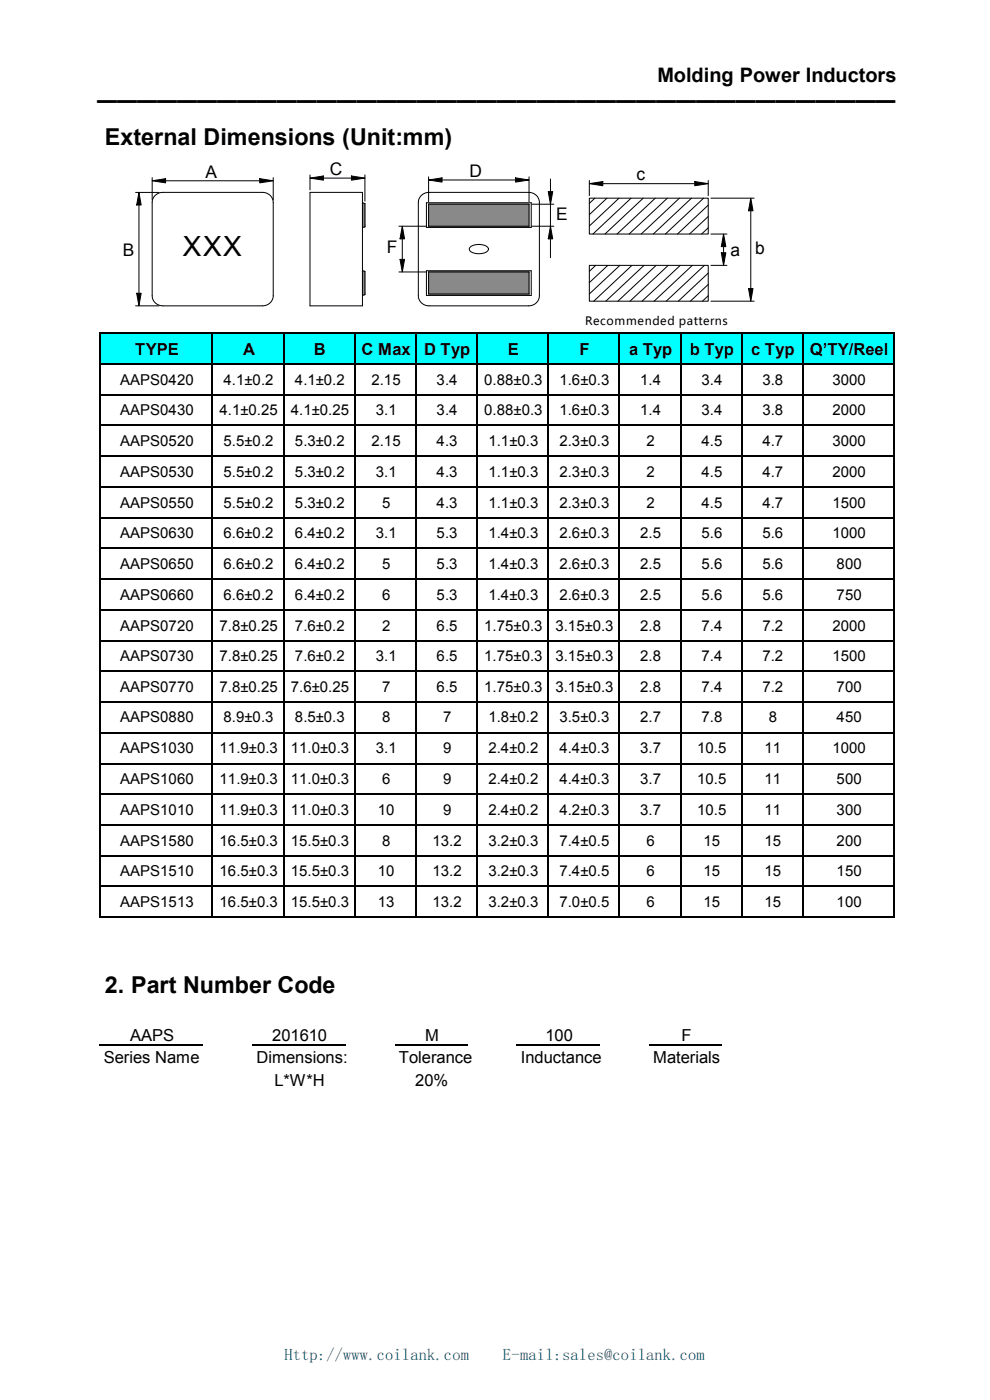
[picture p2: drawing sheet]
<svg xmlns="http://www.w3.org/2000/svg" width="210mm" height="297mm" viewBox="0 0 210 297" stroke-linecap="round" stroke-linejoin="round" font-family="sans-serif">
<g fill="#0ff">
<path d="M21.4 70.8h23.8v6.6h-23.8z" fill-rule="evenodd"/>
<path d="M45.2 70.8h15.1v6.6h-15.1z" fill-rule="evenodd"/>
<path d="M60.3 70.8h15.1v6.6h-15.1z" fill-rule="evenodd"/>
<path d="M75.4 70.8h13v6.6h-13z" fill-rule="evenodd"/>
<path d="M88.3 70.8h13v6.6h-13z" fill-rule="evenodd"/>
<path d="M101.3 70.8h15.2v6.6h-15.2z" fill-rule="evenodd"/>
<path d="M116.4 70.8h15.2v6.6h-15.2z" fill-rule="evenodd"/>
<path d="M131.5 70.8h13v6.6h-13z" fill-rule="evenodd"/>
<path d="M144.5 70.8h13v6.6h-13z" fill-rule="evenodd"/>
<path d="M157.4 70.8h13v6.6h-13z" fill-rule="evenodd"/>
<path d="M170.4 70.8h19.5v6.6h-19.5z" fill-rule="evenodd"/>
</g>
<g fill="none" stroke="#000" stroke-width=".34">
<path d="M21.1 70.7h168.8M21.1 77.2h168.8M21.3 70.5v124.2M45 70.5v124.2M60.2 70.5v124.2M75.3 70.5v124.2M88.2 70.5v124.2M101.2 70.5v124.2M116.3 70.5v124.2M131.4 70.5v124.2M144.4 70.5v124.2M157.3 70.5v124.2"/>
<path d="M170.3 70.5v124.2M189.7 70.5v124.2M21.1 83.7h168.8M21.1 90.3h168.8M21.1 96.8h168.8M21.1 103.3h168.8M21.1 109.8h168.8M21.1 116.3h168.8M21.1 122.9h168.8M21.1 129.4h168.8M21.1 135.9h168.8M21.1 142.4h168.8"/>
<path d="M21.1 148.9h168.8M21.1 155.4h168.8M21.1 162h168.8M21.1 168.5h168.8M21.1 175h168.8M21.1 181.5h168.8M21.1 188h168.8M21.1 194.6h168.8M21.1 221.7h22M53.5 221.7h19.8M83.7 221.7h15.5M109.6 221.7h17.7"/>
<path d="M137.7 221.7h15.5"/>
</g>
<path d="M32.8 41.5l.8-.5 1-.2h21.1a2.22 2.22 0 0 1 2.3 2.1v19.8a2.22 2.22 0 0 1-2.3 2.2h-21.1a2.2 2.2 0 0 1-2.3-2.2v-19.8l.1-.6zM76.9 40.8h-11.1v24.1h11.1" fill="none" stroke="#000" stroke-width=".21"/>
<path d="M76.9 43l.5 .2h-.5z" fill="#898989"/>
<path d="M76.9 43l.5 .2h-.5z" fill="none" stroke="#898989" stroke-width=".21"/>
<path d="M76.9 43.2l.5 4.9h-.5z" fill="#898989"/>
<path d="M76.9 43.2l.5 4.9h-.5z" fill="none" stroke="#898989" stroke-width=".21"/>
<path d="M76.9 43.2h.5v4.9z" fill="#898989"/>
<path d="M76.9 43.2h.5v4.9z" fill="none" stroke="#898989" stroke-width=".21"/>
<path d="M76.9 48.1h.5l-.5 .1z" fill="#898989"/>
<path d="M76.9 48.1h.5l-.5 .1z" fill="none" stroke="#898989" stroke-width=".21"/>
<path d="M76.9 57.4l.5 .2h-.5z" fill="#898989"/>
<path d="M76.9 57.4l.5 .2h-.5z" fill="none" stroke="#898989" stroke-width=".21"/>
<path d="M76.9 57.6l.5 4.9h-.5z" fill="#898989"/>
<path d="M76.9 57.6l.5 4.9h-.5z" fill="none" stroke="#898989" stroke-width=".21"/>
<path d="M76.9 57.6h.5v4.9z" fill="#898989"/>
<path d="M76.9 57.6h.5v4.9z" fill="none" stroke="#898989" stroke-width=".21"/>
<path d="M76.9 62.5h.5l-.5 .2z" fill="#898989"/>
<path d="M90.9 43.3h21.3h-21.3M90.9 43.3h21.3M76.9 62.5h.5l-.5 .2z" fill="none" stroke="#898989" stroke-width=".21"/>
<path d="M76.9 40.8v24.1M76.9 43l.5 .2v4.9l-.5 .1M76.9 57.4l.5 .2v4.9l-.5 .2M89.3 41.5l.8-.5 .9-.2h21.1a2.22 2.22 0 0 1 2.3 2.1v19.8a2.2 2.2 0 0 1-2.3 2.2h-21.1a2.22 2.22 0 0 1-2.3-2.2v-19.8l.1-.6z" fill="none" stroke="#000" stroke-width=".21"/>
<path d="M90.9 43.3l21.3 4.7h-21.3z" fill="#898989"/>
<path d="M90.9 43.3l21.3 4.7h-21.3z" fill="none" stroke="#898989" stroke-width=".21"/>
<path d="M90.9 43.3h21.3v4.7z" fill="#898989"/>
<path d="M90.9 43.3h21.3v4.7zM90.9 48h21.3h-21.3M90.9 57.7h21.3h-21.3M90.9 48h21.3M90.9 57.7h21.3" fill="none" stroke="#898989" stroke-width=".21"/>
<path d="M90.9 57.7l21.3 4.7h-21.3z" fill="#898989"/>
<path d="M90.9 57.7l21.3 4.7h-21.3z" fill="none" stroke="#898989" stroke-width=".21"/>
<path d="M90.9 57.7h21.3v4.7z" fill="#898989"/>
<path d="M90.9 57.7h21.3v4.7zM90.9 62.4h21.3h-21.3M90.9 62.4h21.3" fill="none" stroke="#898989" stroke-width=".21"/>
<g fill="none" stroke="#000" stroke-width=".21">
<path d="M32.3 38.4l2.8-.5v.9zM32.3 37.7v4.7M35.1 38.4h20M55.1 37.9l2.9 .5-2.9 .4zM58 37.7v4.7M65.8 37.8l2.8-.5v.9zM65.8 37.1v3.2M68.6 37.8h5.9M74.5 37.3l2.9 .5-2.9 .4zM77.4 37.1v5.6M90.9 38.2l2.9-.5v.9zM90.9 37.5v5.3"/>
<path d="M93.8 38.2h15.6M109.4 37.7l2.8 .5-2.8 .4zM112.2 37.5v5.3M116.8 38v2.7M125 39l2.9-.5v.9zM125 38.3v3.2M127.9 39h19.5M147.4 38.5l2.8 .5-2.8 .4zM150.2 38.3v3.2M28.8 40.8h4.9M29.5 40.8l.4 2.7h-.9zM29.5 43.5v18.7"/>
<path d="M84.6 48h5.7M84.6 57.7h5.7M84.9 55h.9l-.5 2.7zM85.3 48l.5 2.7h-.9zM85.3 50.7v4.3M90.5 43h22.2v5.2h-22.2zM90.5 57.4h22.2v5.3h-22.2zM90.9 43.3h21.3v4.7h-21.3zM90.9 57.7h21.3v4.7h-21.3zM99.8 52.4a3.2 3.2 0 0 1 3.7 .2 .99 .99 0 0 1-1.1 1.1 2.57 2.57 0 0 1-2.9-.8zM112.8 43.3h4.7M112.8 48h4.7"/>
<path d="M116.3 40.7h.9l-.4 2.6zM116.8 48l.4 2.7h-.9zM116.8 43.3v4.7M116.8 50.7v4M125 42h25.2v7.6h-25.2zM125 56.3h25.2v7.6h-25.2zM126.2 42l-1.2 1.1M126.4 56.3l-1.4 1.3M128.7 42l-3.7 3.5M128.9 56.3l-3.9 3.7M131.3 42l-6.3 5.9M131.5 56.3l-6.5 6.1"/>
<path d="M133.9 42l-8.1 7.6M134 56.3l-8.1 7.6M136.4 42l-8.1 7.6M136.6 56.3l-8.1 7.6M139 42l-8.1 7.6M139.2 56.3l-8.1 7.6M141.6 42l-8.2 7.6M141.7 56.3l-8.1 7.6M144.1 42l-8.1 7.6M144.3 56.3l-8.1 7.6M146.7 42l-8.1 7.6M146.9 56.3l-8.2 7.6"/>
<path d="M149.2 42l-8.1 7.6M149.4 56.3l-8.1 7.6M150.2 43.5l-6.5 6.1M150.2 45.9l-3.9 3.7M150.2 48.3l-1.4 1.3M150.2 57.9l-6.3 6M150.8 49.6h3.4M150.8 56.3h3.4M150.8 42h9.2M153 53.6h1l-.5 2.7zM153.5 49.6l.5 2.7h-1zM153.5 52.3v1.3"/>
<path d="M159.3 42l.4 2.7h-.9zM159.3 44.7v16.5M28.8 64.9h4.9M29 62.2h.9l-.4 2.7zM150.2 60.3l-3.8 3.6M150.2 62.7l-1.2 1.2M150.8 63.9h9.2M158.8 61.2h.9l-.4 2.7z"/>
</g>
<g fill="#000">
<path d="M32.3 38.4l2.8-.5v.9zM55.1 37.9l2.9 .5-2.9 .4zM65.8 37.8l2.8-.5v.9zM74.5 37.3l2.9 .5-2.9 .4zM90.9 38.2l2.9-.5v.9zM109.4 37.7l2.8 .5-2.8 .4zM125 39l2.9-.5v.9zM147.4 38.5l2.8 .5-2.8 .4zM29.5 40.8l.4 2.7h-.9zM85.3 48l.5 2.7h-.9zM84.9 55h.9l-.5 2.7zM116.3 40.7h.9l-.4 2.6z"/>
<path d="M116.8 48l.4 2.7h-.9zM153.5 49.6l.5 2.7h-1zM153 53.6h1l-.5 2.7zM159.3 42l.4 2.7h-.9zM29 62.2h.9l-.4 2.7zM158.8 61.2h.9l-.4 2.7z"/>
</g>
<text font-size="5.9" x="38.8" y="54.3">XXX</text>
<g font-size="4.9">
<text x="22.3" y="30.8">External Dimensions (Unit:mm)</text>
<text x="22.3" y="210.7">2. Part Number Code</text>
</g>
<g font-size="4.2">
<text x="139.4" y="17.5">Molding Power Inductors</text>
<text x="20.6" y="22.8">————————————————————————————————————————</text>
</g>
<g font-size="3.7">
<text x="43.6" y="37.8">A</text>
<text x="69.9" y="37.2">C</text>
<text x="99.6" y="37.5">D</text>
<text x="135" y="38.3">c</text>
<text x="117.9" y="46.8">E</text>
<text x="82" y="53.6">F</text>
<text x="160.2" y="53.8">b</text>
<text x="26" y="54.3">B</text>
<text x="154.9" y="54.2">a</text>
</g>
<g font-size="3.5">
<text x="28.7" y="75.2">TYPE</text>
<text x="51.6" y="75.2">A</text>
<text x="66.6" y="75.2">B</text>
<text x="76.7" y="75.2">C Max</text>
<text x="90" y="75.2">D Typ</text>
<text x="107.7" y="75.2">E</text>
<text x="122.9" y="75.2">F</text>
<text x="133.4" y="75.2">a Typ</text>
<text x="146.3" y="75.2">b Typ</text>
<text x="159.3" y="75.2">c Typ</text>
<text x="171.8" y="75.2">Q’TY/Reel</text>
<text x="27.6" y="220.8">AAPS</text>
<text x="57.7" y="220.8">201610</text>
<text x="90.2" y="220.8">M</text>
<text x="115.7" y="220.8">100</text>
<text x="144.5" y="220.8">F</text>
<text x="22" y="225.6">Series Name</text>
<text x="54.4" y="225.6">Dimensions:</text>
<text x="84.6" y="225.6">Tolerance</text>
<text x="110.5" y="225.6">Inductance</text>
<text x="138.6" y="225.6">Materials</text>
<text x="58.2" y="230.4">L*W*H</text>
<text x="88.1" y="230.4">20%</text>
</g>
<g font-size="3.5" fill="#0419bc">
<text x="60.3" y="288.4">Http://www.coilank.com</text>
<text x="106.6" y="288.4">E-mail:sales@coilank.com</text>
</g>
<g font-size="3.2">
<text x="25.5" y="81.6">AAPS0420</text>
<text x="47.4" y="81.6">4.1±0.2</text>
<text x="62.6" y="81.6">4.1±0.2</text>
<text x="78.8" y="81.6">2.15</text>
<text x="92.6" y="81.6">3.4</text>
<text x="102.7" y="81.6">0.88±0.3</text>
<text x="118.7" y="81.6">1.6±0.3</text>
<text x="135.8" y="81.6">1.4</text>
<text x="148.8" y="81.6">3.4</text>
<text x="161.7" y="81.6">3.8</text>
<text x="176.6" y="81.6">3000</text>
<text x="25.5" y="88.1">AAPS0430</text>
<text x="46.6" y="88.1">4.1±0.25</text>
<text x="61.7" y="88.1">4.1±0.25</text>
<text x="79.7" y="88.1">3.1</text>
<text x="92.6" y="88.1">3.4</text>
<text x="102.7" y="88.1">0.88±0.3</text>
<text x="118.7" y="88.1">1.6±0.3</text>
<text x="135.8" y="88.1">1.4</text>
<text x="148.8" y="88.1">3.4</text>
<text x="161.7" y="88.1">3.8</text>
<text x="176.6" y="88.1">2000</text>
<text x="25.5" y="94.6">AAPS0520</text>
<text x="47.4" y="94.6">5.5±0.2</text>
<text x="62.6" y="94.6">5.3±0.2</text>
<text x="78.8" y="94.6">2.15</text>
<text x="92.6" y="94.6">4.3</text>
<text x="103.6" y="94.6">1.1±0.3</text>
<text x="118.7" y="94.6">2.3±0.3</text>
<text x="137.2" y="94.6">2</text>
<text x="148.8" y="94.6">4.5</text>
<text x="161.7" y="94.6">4.7</text>
<text x="176.6" y="94.6">3000</text>
<text x="25.5" y="101.2">AAPS0530</text>
<text x="47.4" y="101.2">5.5±0.2</text>
<text x="62.6" y="101.2">5.3±0.2</text>
<text x="79.7" y="101.2">3.1</text>
<text x="92.6" y="101.2">4.3</text>
<text x="103.6" y="101.2">1.1±0.3</text>
<text x="118.7" y="101.2">2.3±0.3</text>
<text x="137.2" y="101.2">2</text>
<text x="148.8" y="101.2">4.5</text>
<text x="161.7" y="101.2">4.7</text>
<text x="176.6" y="101.2">2000</text>
<text x="25.5" y="107.7">AAPS0550</text>
<text x="47.4" y="107.7">5.5±0.2</text>
<text x="62.6" y="107.7">5.3±0.2</text>
<text x="81" y="107.7">5</text>
<text x="92.6" y="107.7">4.3</text>
<text x="103.6" y="107.7">1.1±0.3</text>
<text x="118.7" y="107.7">2.3±0.3</text>
<text x="137.2" y="107.7">2</text>
<text x="148.8" y="107.7">4.5</text>
<text x="161.7" y="107.7">4.7</text>
<text x="176.6" y="107.7">1500</text>
<text x="25.5" y="114.2">AAPS0630</text>
<text x="47.4" y="114.2">6.6±0.2</text>
<text x="62.6" y="114.2">6.4±0.2</text>
<text x="79.7" y="114.2">3.1</text>
<text x="92.6" y="114.2">5.3</text>
<text x="103.6" y="114.2">1.4±0.3</text>
<text x="118.7" y="114.2">2.6±0.3</text>
<text x="135.8" y="114.2">2.5</text>
<text x="148.8" y="114.2">5.6</text>
<text x="161.7" y="114.2">5.6</text>
<text x="176.6" y="114.2">1000</text>
<text x="25.5" y="120.7">AAPS0650</text>
<text x="47.4" y="120.7">6.6±0.2</text>
<text x="62.6" y="120.7">6.4±0.2</text>
<text x="81" y="120.7">5</text>
<text x="92.6" y="120.7">5.3</text>
<text x="103.6" y="120.7">1.4±0.3</text>
<text x="118.7" y="120.7">2.6±0.3</text>
<text x="135.8" y="120.7">2.5</text>
<text x="148.8" y="120.7">5.6</text>
<text x="161.7" y="120.7">5.6</text>
<text x="177.5" y="120.7">800</text>
<text x="25.5" y="127.2">AAPS0660</text>
<text x="47.4" y="127.2">6.6±0.2</text>
<text x="62.6" y="127.2">6.4±0.2</text>
<text x="81" y="127.2">6</text>
<text x="92.6" y="127.2">5.3</text>
<text x="103.6" y="127.2">1.4±0.3</text>
<text x="118.7" y="127.2">2.6±0.3</text>
<text x="135.8" y="127.2">2.5</text>
<text x="148.8" y="127.2">5.6</text>
<text x="161.7" y="127.2">5.6</text>
<text x="177.5" y="127.2">750</text>
<text x="25.5" y="133.8">AAPS0720</text>
<text x="46.6" y="133.8">7.8±0.25</text>
<text x="62.6" y="133.8">7.6±0.2</text>
<text x="81" y="133.8">2</text>
<text x="92.6" y="133.8">6.5</text>
<text x="102.7" y="133.8">1.75±0.3</text>
<text x="117.8" y="133.8">3.15±0.3</text>
<text x="135.8" y="133.8">2.8</text>
<text x="148.8" y="133.8">7.4</text>
<text x="161.7" y="133.8">7.2</text>
<text x="176.6" y="133.8">2000</text>
<text x="25.5" y="140.3">AAPS0730</text>
<text x="46.6" y="140.3">7.8±0.25</text>
<text x="62.6" y="140.3">7.6±0.2</text>
<text x="79.7" y="140.3">3.1</text>
<text x="92.6" y="140.3">6.5</text>
<text x="102.7" y="140.3">1.75±0.3</text>
<text x="117.8" y="140.3">3.15±0.3</text>
<text x="135.8" y="140.3">2.8</text>
<text x="148.8" y="140.3">7.4</text>
<text x="161.7" y="140.3">7.2</text>
<text x="176.6" y="140.3">1500</text>
<text x="25.5" y="146.8">AAPS0770</text>
<text x="46.6" y="146.8">7.8±0.25</text>
<text x="61.7" y="146.8">7.6±0.25</text>
<text x="81" y="146.8">7</text>
<text x="92.6" y="146.8">6.5</text>
<text x="102.7" y="146.8">1.75±0.3</text>
<text x="117.8" y="146.8">3.15±0.3</text>
<text x="135.8" y="146.8">2.8</text>
<text x="148.8" y="146.8">7.4</text>
<text x="161.7" y="146.8">7.2</text>
<text x="177.5" y="146.8">700</text>
<text x="25.5" y="153.3">AAPS0880</text>
<text x="47.4" y="153.3">8.9±0.3</text>
<text x="62.6" y="153.3">8.5±0.3</text>
<text x="81" y="153.3">8</text>
<text x="94" y="153.3">7</text>
<text x="103.6" y="153.3">1.8±0.2</text>
<text x="118.7" y="153.3">3.5±0.3</text>
<text x="135.8" y="153.3">2.7</text>
<text x="148.8" y="153.3">7.8</text>
<text x="163.1" y="153.3">8</text>
<text x="177.5" y="153.3">450</text>
<text x="25.5" y="159.8">AAPS1030</text>
<text x="46.6" y="159.8">11.9±0.3</text>
<text x="61.7" y="159.8">11.0±0.3</text>
<text x="79.7" y="159.8">3.1</text>
<text x="94" y="159.8">9</text>
<text x="103.6" y="159.8">2.4±0.2</text>
<text x="118.7" y="159.8">4.4±0.3</text>
<text x="135.8" y="159.8">3.7</text>
<text x="147.9" y="159.8">10.5</text>
<text x="162.2" y="159.8">11</text>
<text x="176.6" y="159.8">1000</text>
<text x="25.5" y="166.4">AAPS1060</text>
<text x="46.6" y="166.4">11.9±0.3</text>
<text x="61.7" y="166.4">11.0±0.3</text>
<text x="81" y="166.4">6</text>
<text x="94" y="166.4">9</text>
<text x="103.6" y="166.4">2.4±0.2</text>
<text x="118.7" y="166.4">4.4±0.3</text>
<text x="135.8" y="166.4">3.7</text>
<text x="147.9" y="166.4">10.5</text>
<text x="162.2" y="166.4">11</text>
<text x="177.5" y="166.4">500</text>
<text x="25.5" y="172.9">AAPS1010</text>
<text x="46.6" y="172.9">11.9±0.3</text>
<text x="61.7" y="172.9">11.0±0.3</text>
<text x="80.1" y="172.9">10</text>
<text x="94" y="172.9">9</text>
<text x="103.6" y="172.9">2.4±0.2</text>
<text x="118.7" y="172.9">4.2±0.3</text>
<text x="135.8" y="172.9">3.7</text>
<text x="147.9" y="172.9">10.5</text>
<text x="162.2" y="172.9">11</text>
<text x="177.5" y="172.9">300</text>
<text x="25.5" y="179.4">AAPS1580</text>
<text x="46.6" y="179.4">16.5±0.3</text>
<text x="61.7" y="179.4">15.5±0.3</text>
<text x="81" y="179.4">8</text>
<text x="91.7" y="179.4">13.2</text>
<text x="103.6" y="179.4">3.2±0.3</text>
<text x="118.7" y="179.4">7.4±0.5</text>
<text x="137.2" y="179.4">6</text>
<text x="149.2" y="179.4">15</text>
<text x="162.2" y="179.4">15</text>
<text x="177.5" y="179.4">200</text>
<text x="25.5" y="185.9">AAPS1510</text>
<text x="46.6" y="185.9">16.5±0.3</text>
<text x="61.7" y="185.9">15.5±0.3</text>
<text x="80.1" y="185.9">10</text>
<text x="91.7" y="185.9">13.2</text>
<text x="103.6" y="185.9">3.2±0.3</text>
<text x="118.7" y="185.9">7.4±0.5</text>
<text x="137.2" y="185.9">6</text>
<text x="149.2" y="185.9">15</text>
<text x="162.2" y="185.9">15</text>
<text x="177.5" y="185.9">150</text>
<text x="25.5" y="192.4">AAPS1513</text>
<text x="46.6" y="192.4">16.5±0.3</text>
<text x="61.7" y="192.4">15.5±0.3</text>
<text x="80.1" y="192.4">13</text>
<text x="91.7" y="192.4">13.2</text>
<text x="103.6" y="192.4">3.2±0.3</text>
<text x="118.7" y="192.4">7.0±0.5</text>
<text x="137.2" y="192.4">6</text>
<text x="149.2" y="192.4">15</text>
<text x="162.2" y="192.4">15</text>
<text x="177.5" y="192.4">100</text>
</g>
<text font-size="2.4" x="124.1" y="68.9">Recommended patterns</text>
</svg>
